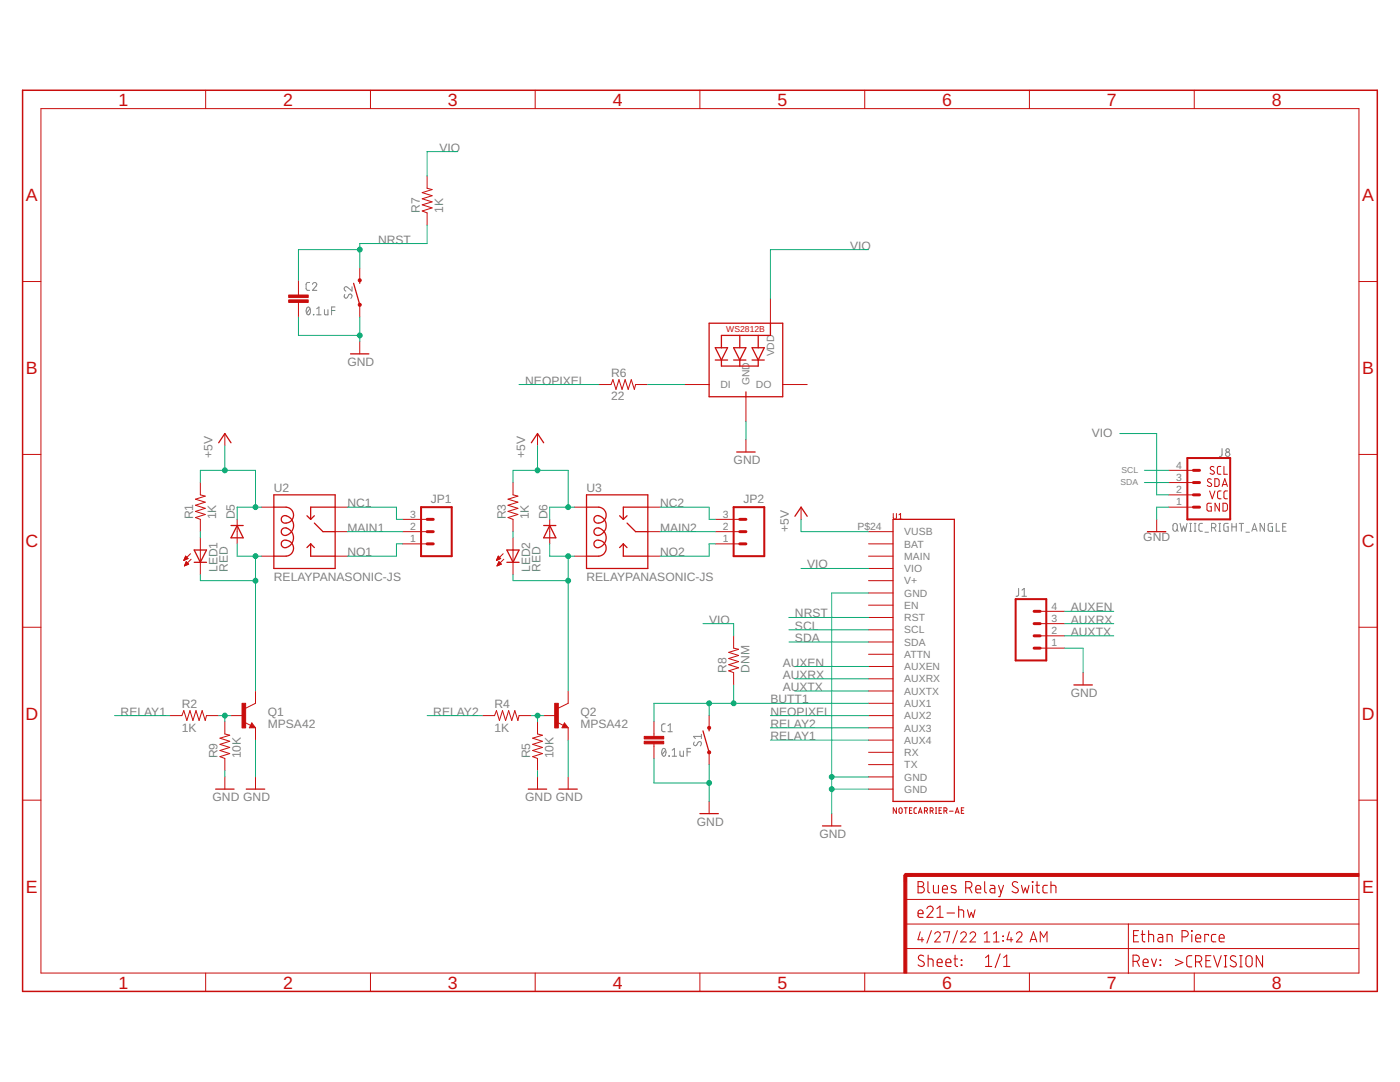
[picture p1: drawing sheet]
<svg xmlns="http://www.w3.org/2000/svg" width="279mm" height="216mm" viewBox="0 0 279 216" stroke-linecap="round" stroke-linejoin="round" font-family="sans-serif">
<g fill="none" stroke="#808080" stroke-width=".2">
<path d="M61.8 56.4h-.5l-.2 .3v1l.2 .2h.5M62.4 56.7a.43 .43 0 0 1 .6-.3 .43 .43 0 0 1 .1 .7l-.7 .8h.8M68.8 58.8a.39 .39 0 0 0-.1 .6 .39 .39 0 0 0 .6-.1l.3-.5a.39 .39 0 0 1 .6 0 .39 .39 0 0 1-.1 .6l-.1 .1M70.3 57.2v.9l-.9-.8a.43 .43 0 0 0-.7 .2 .43 .43 0 0 0 .3 .6M61.3 61.4l.2-.1a.91 .91 0 0 1 0 1.5 .97 .97 0 0 1-.2-1.4zM61.9 61.6l-.7 .9M62.5 62.7l.1 .1zM63.2 62.8h.9M63.2 61.6l.4-.3v1.5M64.7 61.8l.1 .9 .2 .1h.4v-1M66.2 62h.7M66.9 61.3h-.7v1.5"/>
<path d="M243.9 89.5v1.4l-.5 .2M203.3 117.4v1.4l-.5 .2M204 119h.9M204 117.8l.4-.4v1.6M234.2 104.6l.3-.2 .3 .2 .1 1a.43 .43 0 0 1-.4 .4 .43 .43 0 0 1-.4-.4zM234.8 105.7l.3 .3M235.5 104.4l.4 1.6 .3-1 .3 1 .4-1.6M237.4 106h.4M237.4 104.4h.4M237.6 104.4v1.6M238.3 106h.4M238.3 104.4h.4"/>
<path d="M238.5 104.4v1.6M240 104.4l-.5 .1-.2 .3 .1 1.1 .6 .1M240.5 106.2h.7M241.8 105.3h.4a.43 .43 0 0 0 .5-.4 .43 .43 0 0 0-.5-.5h-.4v1.6M242.3 105.3l.4 .7M243.2 106h.4M243.2 104.4h.4M243.4 104.4v1.6M245.1 104.4h-.5l-.3 .3-.1 1 .3 .3h.6v-.9h-.2M245.9 105.1h.8M245.9 104.4v1.6M246.7 104.4v1.6"/>
<path d="M247.3 104.4h.9M247.7 104.4v1.6M248.6 106.2h.7M249.8 106l.6-1.6 .5 1.6M250 105.6h.7M252.3 104.4v1.6l-.8-1.6v1.6M254 104.4l-.8 .1v1.4l.8 .1v-.9h-.3M254.7 104.4v1.6h.7M256 105.1h.5M256.7 104.4h-.7v1.6h.7M132.2 149.4l.3-.1a.91 .91 0 0 1 0 1.6 .97 .97 0 0 1-.3-1.5zM132.8 144.4l-.5 .1-.2 .3v1l.2 .2h.5"/>
<path d="M132.8 149.7l-.7 .9M133.3 146h.9M133.3 144.8l.5-.4v1.6M133.5 150.8l.1 .1zM134.2 150.9h.8M134.2 149.7l.4-.4v1.6M135.7 149.9v.8l.3 .2h.4v-1M137.1 150h.7M137.8 149.3h-.7v1.6M138.6 148.1a.39 .39 0 0 0-.2 .5 .39 .39 0 0 0 .6 .1l.3-.6a.4 .4 0 0 1 .6 0 .4 .4 0 0 1 0 .6l-.1 .1M140 146.9h-1.6l.4 .5M140 146.5v.9"/>
<circle cx="245" cy="89.9" r=".35"/>
<circle cx="245" cy="90.6" r=".43"/>
</g>
<g fill="none" stroke="#c90d0c" stroke-width=".25">
<path d="M70.6 56.5l1.2 4.3M71.8 55.9v.6M70 70.6h3.6M141.5 64.5h14.7v14.7h-14.7zM142.7 69.4h2.5l-1.2 2.4zM142.7 71.8h2.5M144 71.8v1.2h7.3v-1.2M146.4 69.4h2.5l-1.3 2.4zM146.4 71.8h2.5M147.6 66.9v2.5M147.6 71.8v1.2M148.9 78.2v1"/>
<path d="M150.1 69.4h2.4l-1.2 2.4zM150.1 71.8h2.4M151.3 66.9v2.5M153.8 64.5v2.4h-9.8v2.5M43.6 88.3l1.3-1.8 1.2 1.8M54.7 98.7h12.2v14.7h-12.2zM106 88.3l1.3-1.8 1.2 1.8M117.1 98.7h12.2v14.7h-12.2zM147 90.2h3.7M38.8 109.7h2.4l-1.2 2.5zM38.8 112.2h2.4M46.1 104.9h2.4"/>
<path d="M47.3 104.9l1.2 2.4h-2.4zM54.7 101.2h2.4a1.58 1.58 0 0 1 1.4 1.9 1.58 1.58 0 0 1-2.1 1.1 .8 .8 0 0 1-.1-1.1 .8 .8 0 0 1 1.2 0 1.97 1.97 0 0 1 1.1 2.2 1.97 1.97 0 0 1-2 1.5 .8 .8 0 0 1-.3-1.2 .8 .8 0 0 1 1.2-.1 1.99 1.99 0 0 1 1 2.2 1.99 1.99 0 0 1-1.9 1.6 .81 .81 0 0 1-.4-1.2 .81 .81 0 0 1 1.2-.2 1.59 1.59 0 0 1 1.2 1.7 1.59 1.59 0 0 1-1.5 1.4h-2.4M61.3 102.9l.7 .7M62 108.5v2.5h4.9M62 108.5l.7 .8M62 108.5l-.7 .8M62.7 104.4l1.8 1.7h2.4M62.7 102.9l-.7 .7M66.9 101.2h-4.9v2.4M101.2 112.2h2.4M101.2 109.7h2.4l-1.2 2.5zM108.5 104.9h2.4"/>
<path d="M109.7 104.9l1.2 2.4h-2.4zM117.1 101.2h2.4a1.58 1.58 0 0 1 1.4 1.9 1.58 1.58 0 0 1-2.1 1.1 .8 .8 0 0 1-.1-1.1 .8 .8 0 0 1 1.2 0 1.97 1.97 0 0 1 1.1 2.2 1.97 1.97 0 0 1-2 1.5 .79 .79 0 0 1-.4-1.2 .79 .79 0 0 1 1.3-.1 1.98 1.98 0 0 1 1 2.2 1.98 1.98 0 0 1-1.9 1.6 .81 .81 0 0 1-.4-1.2 .81 .81 0 0 1 1.2-.2 1.59 1.59 0 0 1 1.2 1.7 1.59 1.59 0 0 1-1.5 1.4h-2.4M123.7 102.9l.7 .7M124.4 108.5v2.5h4.9M124.4 108.5l.7 .8M124.4 108.5l-.7 .8M125.1 104.4l1.8 1.7h2.4M125.1 102.9l-.7 .7M129.3 101.2h-4.9v2.4M158.6 103l1.3-1.8 1.2 1.8M178.2 103.6h12.3v56.3h-12.3zM229 106.1h3.7"/>
<path d="M214.3 136.7h3.7M43 157.5h3.7M49.1 157.5h3.7M50.2 144.7l.2 .3h-.4l.2-.5 .5 .6h-.7M105.4 157.5h3.7M111.5 157.5h3.7M112.6 144.7l.2 .3h-.4l.2-.5 .5 .6h-.7M140.3 145.8l1.2 4.3M141.5 145.2v.6M139.7 162.3h3.7M164.1 164.8h3.7"/>
</g>
<g fill="none" stroke="#c90d0c" stroke-width=".2">
<path d="M41 18v3.7M73.9 18v3.7M106.8 18v3.7M139.7 18v3.7M172.6 18v3.7M205.4 18v3.7M238.3 18v3.7M8.2 21.7h263v172.5h-263zM85.2 35.1v2.5l1 .2-1.9 .6 1.9 .7-1.9 .6 1.9 .6-1.9 .6 1.9 .6-1.9 .6 .9 .4v2.4M4.5 56.2h3.7M59.6 55.9v3M71.8 53.5v2.4"/>
<path d="M153.8 59.6v4.9M271.2 56.2h3.7M59.6 60.3v3M71.8 60.8v2.5M71.8 68.2v2.4M119.5 76.7h2.4l.4-.9 .6 1.9 .6-1.9 .6 1.9 .7-1.9 .6 1.9 .6-1.9 .6 1.9 .3-1h2.4M136.6 76.7h4.9M148.9 79.2v4.9M156.2 76.7h4.9M4.5 90.7h3.7M40 96.3v2.4l1 .3-2 .6 2 .6-2 .6 2 .6-2 .6 2 .7-2 .6 1 .3v2.5M44.9 86.5v2.5"/>
<path d="M102.4 96.3v2.4l1 .3-2 .6 2 .6-2 .6 2 .6-2 .6 2 .7-2 .6 1 .3v2.5M107.3 86.5v2.5M148.9 87.7v2.5M233.3 98.7h4.9M233.3 96.3h4.9M233.3 93.9h4.9M241.4 98l.5 1.5 .6-1.5M241.7 95.7l-.5-.2-.2 .4 .1 .2 .5 .3a.39 .39 0 0 1 .1 .6 .39 .39 0 0 1-.6 0l-.2-.1M242.3 93.2a.39 .39 0 0 0-.6-.1 .39 .39 0 0 0 0 .6l.5 .3a.39 .39 0 0 1 0 .6 .39 .39 0 0 1-.6-.1l-.1-.1M242.4 95.5h.6l.3 .3v.8l-.3 .4-.6 .1zM243.6 93.1h-.4l-.2 .3v1l.2 .2h.4M243.7 98h-.5l-.2 .3v1l.2 .2h.5"/>
<path d="M243.9 97.1l.5-1.6 .6 1.6M244 96.7h.8M244.3 93.1v1.5h.7M245 98h-.5l-.2 .3v1l.2 .2h.5M271.2 90.7h3.7M36.7 111.8h.1M36.7 111.7h.4M36.8 111.5h.5M36.9 111.4h.6M36.9 112.8h.2M36.9 111.3h.5M36.9 112.7h.4"/>
<path d="M36.9 111.2h.4M36.9 112.6h.7M37 111.1h.2M37 112.5h.6M37 112.4h.4M37.1 112.2h.2M37.1 112.1h.1M37.2 112.1l.5 .5-.9 .3zM37.5 111.5l-.5-.5-.3 .8M37.5 111.5l-.8 .3M38 110.5l-1.3 1.3M38.1 111.6l-1.3 1.3"/>
<path d="M40 107.3v7.3M47.3 103.6v4.9M52.2 111h2.5M52.2 101.2h2.5M66.9 106.1h2.4M66.9 111h2.4M66.9 101.2h2.4M80.3 106.1h4.9M80.3 108.5h4.9M80.3 103.6h4.9M99.1 111.8h.1M99.1 111.7h.4"/>
<path d="M99.2 111.5h.5M99.2 111.4h.7M99.3 112.8h.2M99.3 111.3h.5M99.3 112.7h.4M99.3 111.2h.4M99.3 112.6h.7M99.4 111.1h.1M99.4 112.5h.5M99.4 112.4h.4M99.4 111l.5 .5-.8 .3zM99.5 112.2h.2"/>
<path d="M99.5 112.1h.1M99.6 112.1l.5 .5-.9 .3zM100.4 110.5l-1.3 1.3M100.5 111.6l-1.3 1.3M102.4 107.3v7.3M109.7 103.6v4.9M114.6 111h2.5M114.6 101.2h2.5M129.3 106.1h2.4M129.3 111h2.4M129.3 101.2h2.4M142.7 106.1h4.9"/>
<path d="M142.7 108.5h4.9M142.7 103.6h4.9M159.9 101.2v2.4M173.3 106.1h4.9M173.3 108.5h4.9M173.3 111h4.9M173.3 113.4h4.9M173.3 115.9h4.9M173.3 118.3h4.9M178.3 102.5v.8l.2 .3 .4-.2v-.9M179.4 102.7l.3-.2v1.1M179.4 103.6h.6"/>
<path d="M230.8 103.6v2.5M233.3 101.2h4.9M241.7 100.4l-.7 .1v1.4l.7 .1v-.9h-.2M243.4 100.4v1.6l-.9-1.6v1.6M244.1 100.4l.7 .1a1.19 1.19 0 0 1 .1 1.2l-.2 .2-.6 .1zM4.5 125.2h3.7M51 137.9v2.4l-2 1M113.4 137.9v2.4l-2 1M146.4 126.9v2.4l1 .3-2 .6 2 .6-2 .6 2 .6-2 .6 2 .6-2 .7 1 .3v2.5M173.3 120.8h4.9M173.3 123.2h4.9M173.3 125.7h4.9"/>
<path d="M173.3 128.1h4.9M173.3 130.6h4.9M173.3 133h4.9M173.3 135.4h4.9M173.3 137.9h4.9M207.6 129.3h4.9M207.6 126.9h4.9M207.6 124.4h4.9M207.6 122h4.9M216.2 134.2v2.5M271.2 125.2h3.7M4.5 159.7h3.7"/>
<path d="M33.9 142.8h2.4l.4-1 .6 2 .6-2 .6 2 .6-2 .6 2 .6-2 .7 2 .2-1h2.4M44.9 144v2.5l.9 .2-1.9 .6 1.9 .6-1.9 .6 1.9 .6-1.9 .7 1.9 .6-1.9 .6 1 .3v2.5M44.9 155v2.5M46.1 142.8h2.4M48.8 144.1l1.2 .6M50.2 144.3l.8 .9h-1.2zM51 145.2v2.5M51 155v2.5M96.3 142.8h2.4l.4-1 .6 2 .6-2 .6 2 .6-2 .6 2 .6-2 .7 2 .2-1h2.4M107.3 144v2.5l.9 .2-1.9 .6 1.9 .6-1.9 .6 1.9 .6-1.9 .7 1.9 .6-1.9 .6 1 .3v2.5M107.3 155v2.5M108.5 142.8h2.4"/>
<path d="M111.2 144.1l1.2 .6M112.6 144.3l.8 .9h-1.2zM113.4 145.2v2.5M113.4 155v2.5M130.5 144v2.9M130.5 148.4v2.9M141.5 142.8v2.4M141.5 150.1v2.5M141.5 159.9v2.4M173.3 140.3h4.9M173.3 142.8h4.9M173.3 145.2h4.9"/>
<path d="M173.3 147.7h4.9M173.3 150.1h4.9M173.3 152.6h4.9M173.3 155h4.9M173.3 157.5h4.9M271.2 159.7h3.7M166 162.3v2.5M178.9 161.2v1.1l-.6-1.1v1.1M179.5 161.2h.4l.1 .3v.6l-.2 .2-.3-.1-.1-.2zM180.4 161.2h.7M180.7 179.5h90.5M180.8 161.2v1.1"/>
<path d="M181.5 161.7h.4M182 161.2h-.5v1.1h.5M182.9 161.2h-.4l-.1 .2v.8l.5 .1M183.3 162.3l.4-1.1 .3 1.1M183.4 162h.5M184.5 161.8l.5-.1v-.4l-.5-.1v1.1M184.9 161.8l.2 .5M185.6 161.8l.6-.1v-.4l-.6-.1v1.1M186 161.8l.2 .5M186.7 161.2h.2M186.7 162.3h.2M186.8 161.2v1.1"/>
<path d="M187.4 161.7h.4M187.9 161.2h-.5v1.1h.5M188.4 161.8l.5-.1v-.4l-.5-.1v1.1M188.7 161.8l.3 .5M189.5 161.9h.7M190.6 162.3l.4-1.1 .4 1.1M190.8 162h.5M191.9 161.7h.3M192.4 161.2h-.5v1.1h.5M41 194.2v3.6M73.9 194.2v3.6M106.8 194.2v3.6"/>
<path d="M139.7 194.2v3.6M172.6 194.2v3.6M180.7 189.3h90.5M180.7 184.4h90.5M183.7 185.9l-.5 1.6h1.1M184 187v1M185.9 185.7l-.9 2.5M186.5 186.4a.56 .56 0 0 1 .8-.4 .56 .56 0 0 1 .2 .8l-1 1.2h1.2M188.4 186.2v-.3h1.1l-.5 2.1M191.1 185.7l-.9 2.5M191.7 186.4a.56 .56 0 0 1 .8-.4 .56 .56 0 0 1 .2 .8l-1 1.2h1.1M193.6 186.4a.56 .56 0 0 1 .8-.5 .56 .56 0 0 1 .1 .9l-.9 1.2h1.1"/>
<path d="M196.4 188h1.1M196.4 186.4l.6-.5v2.1M198.3 188h1.1M198.3 186.4l.5-.5v2.1M200.1 186.8l.2 .1zM200.1 187.7l.2 .1zM201.4 185.9l-.4 1.6h1.1M201.8 187v1M202.8 186.4a.56 .56 0 0 1 .8-.4 .56 .56 0 0 1 .2 .8l-1 1.2h1.2M205.4 194.2v3.6M205.6 188l.6-2.1 .7 2.1M205.7 187.5h1.1"/>
<path d="M207.6 188v-2.1l.7 1.1 .7-1.1v2.1M225.2 184.4v9.9M238.3 194.2v3.6"/>
</g>
<path d="M237 91.4h8.5v12.2h-8.5zM84 101.2h6.1v9.8h-6.1zM146.4 101.2h6.1v9.8h-6.1zM202.7 119.5h6.1v12.3h-6.1z" fill="none" stroke="#c90d0c" stroke-width=".4"/>
<g fill="none" stroke="#c90d0c" stroke-width=".59">
<path d="M238.2 96.3h1.2M238.2 98.7h1.2M238.2 93.9h1.2M85.2 103.6h1.3M85.2 106.1h1.3M85.2 108.5h1.3M147.6 103.6h1.3M147.6 106.1h1.3M147.6 108.5h1.3M238.2 101.2h1.2M206.4 124.4h1.2M206.4 126.9h1.2"/>
<path d="M206.4 129.3h1.2M206.4 122h1.2M181.9 174.6h-1.2v1.2"/>
</g>
<g fill="#c90d0c" stroke="#c90d0c" stroke-width=".2">
<path d="M48.3 140.3h.7v4.9h-.7z"/>
<path d="M110.7 140.3h.7v4.9h-.7z"/>
<path d="M128.6 147.9h3.9v.5h-3.9z"/>
<path d="M128.6 146.9h3.9v.5h-3.9z"/>
<path d="M57.6 59.8h3.9v.5h-3.9z"/>
<path d="M57.6 58.9h3.9v.5h-3.9z"/>
<path d="M180.4 174.6h.6v19.6h-.6z"/>
<path d="M180.7 174.3h90.5v.6h-90.5z"/>
</g>
<g fill="#c90d0c" stroke="#c90d0c" stroke-width=".2">
<path d="M71.6 60.6l.2-.1 .2 .1 .1 .2-.1 .2h-.4z" fill-rule="evenodd"/>
<path d="M71.6 55.7l.2-.1 .2 .1 .1 .2-.1 .3h-.4z" fill-rule="evenodd"/>
<circle cx="141.5" cy="150.1" r=".32"/>
<circle cx="141.5" cy="145.2" r=".32"/>
</g>
<g fill="none" stroke="#c90d0c" stroke-width=".21">
<path d="M183.2 175.9h.6a.5 .5 0 0 1 .5 .5 .5 .5 0 0 1-.5 .5 .62 .62 0 0 1 .7 .6 .62 .62 0 0 1-.7 .7h-.6zM183.2 176.9h.6M185.2 175.9v2l.4 .3M186.3 176.7v1.2l.3 .3h.7v-1.5M188.1 177.4h1a.52 .52 0 0 0-.4-.7 .52 .52 0 0 0-.6 .5l.1 .9 .9 .1M190.7 176.8l-.7-.1-.2 .4 .2 .2 .8 .3v.4a.79 .79 0 0 1-1 0M192.7 177.2a1.14 1.14 0 0 0 1.2-.3l.1-.6-.3-.3-1-.1v2.3M193.5 177.2l.5 1M194.7 177.4h1a.52 .52 0 0 0-.3-.7 .52 .52 0 0 0-.7 .5l.1 .9 .9 .1M196.5 175.9v1.9l.1 .3 .3 .1M197.7 176.7h.6l.2 .3v1.2h-.5a.43 .43 0 0 1-.5-.5 .43 .43 0 0 1 .5-.4h.5M199.3 176.7l.5 1.5"/>
<path d="M200.3 176.7l-.8 2.2h-.2M203.1 176.1a.56 .56 0 0 0-.8-.1 .56 .56 0 0 0 0 .8l.7 .4a.55 .55 0 0 1 0 .9 .55 .55 0 0 1-.8-.1l-.2-.2M203.9 176.7l.3 1.5 .4-1 .4 1 .4-1.5M206 175.9l.1 .1zM206.1 176.7v1.5M206.7 176.7h.8M207 175.9v2l.5 .3M209 176.7h-.6l-.3 .3 .1 1.1 .8 .1M209.7 176.7h.7l.3 .2v1.3M209.7 175.9v2.3M183.2 182.3h1a.52 .52 0 0 0-.3-.7 .52 .52 0 0 0-.7 .5l.1 .8 .9 .1M184.3 190.8a.56 .56 0 0 0-.8-.1 .56 .56 0 0 0 0 .8l.7 .4a.57 .57 0 0 1 .1 .9 .57 .57 0 0 1-.9-.1l-.2-.2"/>
<path d="M185 181.3a.62 .62 0 0 1 .8-.5 .62 .62 0 0 1 .2 1l-1 1.2h1.2M185.2 191.3l.9 .2 .1 1.3M185.2 190.6v2.2M187 183h1.2M187 181.3l.6-.5v2.2M187 192.1h1a.52 .52 0 0 0-.3-.7 .52 .52 0 0 0-.7 .4l.1 .9 .9 .1M188.8 192.1h1a.53 .53 0 0 0-.4-.7 .53 .53 0 0 0-.6 .4l.1 .9 .9 .1M189 182.2h1.5M190.4 191.3h.7M190.6 190.6v1.9l.2 .3h.3M191.3 181.5h.7l.3 .3v1.2M191.3 180.8v2.2"/>
<path d="M191.8 191.5l.2 .1zM191.8 192.5l.2 .2zM193.1 181.5l.4 1.5 .3-.9 .4 .9 .4-1.5M196.7 192.8h1.2M196.7 191.1l.6-.5v2.2M199.6 190.3l-1 2.8M200.3 192.8h1.2M200.3 191.1l.6-.5v2.2M226.1 191.8h.7a.62 .62 0 0 0 .6-.6 .62 .62 0 0 0-.6-.6h-.7v2.2M226.2 186.7h.8M226.9 191.8l.5 1M227.2 185.7h-1v2.2h1"/>
<path d="M227.8 186.5h.7M228 185.7v1.9l.2 .3h.3M228.1 192.1h1a.52 .52 0 0 0-.3-.7 .52 .52 0 0 0-.7 .4l.1 .9 .9 .1M229.2 186.5h.8l.2 .2v1.2M229.2 185.7v2.2M229.8 191.3l.5 1.5 .5-1.5M231.2 186.5h.6l.3 .3v1.1h-.6a.43 .43 0 0 1-.5-.4 .43 .43 0 0 1 .5-.4h.6M231.5 192.5l.1 .2zM231.5 191.5l.1 .1zM232.9 187.9v-1.4h.8l.2 .2v1.2M234.6 191.4l1.5 .7-1.5 .6M235.9 186.9h.6a.62 .62 0 0 0 .7-.6 .62 .62 0 0 0-.7-.6h-.6v2.2"/>
<path d="M237.8 185.7l.1 .1zM237.8 190.7h-.6l-.4 .5 .1 1.4 .3 .3h.6M237.8 186.5v1.4M238.6 191.9a1.14 1.14 0 0 0 1.1-.2l.1-.6-.2-.3-1-.1v2.2M238.6 187.2h1a.53 .53 0 0 0-.3-.7 .53 .53 0 0 0-.7 .4l.1 .9 .9 .1M239.4 191.9l.4 1M240.7 191.7h.7M241.2 186.7v-.2h-.8v1.4M241.7 190.7h-1v2.2h1M242.2 190.7l.8 2.2 .7-2.2M242.7 186.5h-.7l-.2 .3 .1 1 .8 .1M243.3 187.2h1a.52 .52 0 0 0-.3-.7 .52 .52 0 0 0-.7 .4l.1 .9 .9 .1"/>
<path d="M244.3 192.9h.5M244.3 190.7h.5M244.6 190.7v2.2M246.6 190.9a.56 .56 0 0 0-.8-.1 .56 .56 0 0 0 0 .8l.7 .4a.56 .56 0 0 1 .1 .9 .56 .56 0 0 1-.9-.1l-.2-.2M247.4 192.9h.5M247.4 190.7h.5M247.6 190.7v2.2M248.9 190.8l.6-.1 .3 .2 .1 1.4a.62 .62 0 0 1-.6 .6 .62 .62 0 0 1-.7-.6l.1-1.2zM252 190.7v2.2l-1.3-2.2v2.2"/>
</g>
<path d="M4.5 18h270.4v179.8h-270.4z" fill="none" stroke="#c90d0c" stroke-width=".3"/>
<g fill="none" stroke="#0dab76" stroke-width=".2">
<path d="M91.4 30.2h-6.2v4.9M71.8 49.8h-12.2v6.1M85.2 44.9v3.7h-13.4v4.9M173.3 49.8h-19.5v9.8M59.6 63.3v3.6h12.2M71.8 63.3v4.9M103.6 76.7h15.9M129.3 76.7h7.3M40 96.3v-2.4h11v7.3M44.9 89v4.9M102.4 96.3v-2.4h11v7.3M107.3 89v4.9"/>
<path d="M148.9 84.1v3.6M223.5 86.5h7.3v12.2h2.5M228.4 93.9h4.9M228.4 96.3h4.9M40 106.1v1.2M40 114.6v1.3h11M47.3 108.5v2.5h4.9M51 111v26.9M52.2 101.2h-4.9v2.4M69.3 101.2h9.8v2.4h1.2M69.3 106.1h11M80.3 108.5h-1.2v2.5h-9.8"/>
<path d="M102.4 106.1v1.2M102.4 114.6v1.3h11M109.7 108.5v2.5h4.9M113.4 111v26.9M114.6 101.2h-4.9v2.4M131.7 101.2h9.8v2.4h1.2M131.7 106.1h11M142.7 108.5h-1.2v2.5h-9.8M159.9 103.6v2.5h13.4M159.9 113.4h13.4M173.3 118.3h-7.3v44M233.3 101.2h-2.5v2.4"/>
<path d="M140.3 124.4h6.1v2.5M146.4 136.7v3.6M157.4 123.2h15.9M157.4 125.7h15.9M157.4 128.1h15.9M158.6 135.4h14.7M158.6 137.9h14.7M158.6 133h14.7M212.5 129.3h3.7v4.9M212.5 124.4h9.8M212.5 126.9h9.8M212.5 122h9.8"/>
<path d="M22.9 142.8h11M43.6 142.8h2.5M44.9 142.8v1.2M44.9 153.8v1.2M51 147.7v7.3M85.2 142.8h11.1M106 142.8h2.5M107.3 142.8v1.2M107.3 153.8v1.2M113.4 147.7v7.3M130.5 151.3v4.9h11M141.5 140.3v2.5"/>
<path d="M141.5 152.6v7.3M153.8 142.8h19.5M153.8 145.2h19.5M153.8 147.7h19.5M166 155h7.3M166 157.5h7.3M173.3 140.3h-42.8v3.7"/>
</g>
<g fill="#0dab76" stroke="#0dab76" stroke-width=".2">
<circle cx="166" cy="157.5" r=".49"/>
<circle cx="166" cy="155" r=".49"/>
<circle cx="71.8" cy="66.9" r=".49"/>
<circle cx="141.5" cy="156.2" r=".49"/>
<circle cx="51" cy="101.2" r=".49"/>
<circle cx="44.9" cy="93.9" r=".49"/>
<circle cx="113.4" cy="101.2" r=".49"/>
<circle cx="107.3" cy="93.9" r=".49"/>
<circle cx="44.9" cy="142.8" r=".49"/>
<circle cx="51" cy="111" r=".49"/>
<circle cx="51" cy="115.9" r=".49"/>
<circle cx="107.3" cy="142.8" r=".49"/>
<circle cx="113.4" cy="111" r=".49"/>
<circle cx="113.4" cy="115.9" r=".49"/>
<circle cx="141.5" cy="140.3" r=".49"/>
<circle cx="146.4" cy="140.3" r=".49"/>
<circle cx="71.8" cy="49.8" r=".49"/>
</g>
<g font-size="3.5" fill="#c90d0c">
<text x="23.6" y="21.1">1</text>
<text x="56.5" y="21.1">2</text>
<text x="89.4" y="21.1">3</text>
<text x="122.3" y="21.1">4</text>
<text x="155.2" y="21.1">5</text>
<text x="188" y="21.1">6</text>
<text x="220.9" y="21.1">7</text>
<text x="253.8" y="21.1">8</text>
<text x="5.2" y="40.2">A</text>
<text x="271.9" y="40.2">A</text>
<text x="5.2" y="74.7">B</text>
<text x="271.9" y="74.7">B</text>
<text x="5.1" y="109.2">C</text>
<text x="271.8" y="109.2">C</text>
<text x="5.1" y="143.7">D</text>
<text x="271.8" y="143.7">D</text>
<text x="5.2" y="178.2">E</text>
<text x="271.9" y="178.2">E</text>
<text x="23.6" y="197.2">1</text>
<text x="56.5" y="197.2">2</text>
<text x="89.4" y="197.2">3</text>
<text x="122.3" y="197.2">4</text>
<text x="155.2" y="197.2">5</text>
<text x="188" y="197.2">6</text>
<text x="220.9" y="197.2">7</text>
<text x="253.8" y="197.2">8</text>
</g>
<g font-size="2.4" fill="#808080">
<text x="87.7" y="30.2">VIO</text>
<text x="83.8" y="42.5" transform="rotate(-90 83.8 42.5)">R7</text>
<text x="88.4" y="42.5" transform="rotate(-90 88.4 42.5)">1K</text>
<text x="75.5" y="48.6">NRST</text>
<text x="169.7" y="49.8">VIO</text>
<text x="69.3" y="73.1">GND</text>
<text x="104.8" y="76.7">NEOPIXEL</text>
<text x="121.9" y="75.3">R6</text>
<text x="121.9" y="79.9">22</text>
<text x="217.9" y="87.2">VIO</text>
<text x="42.4" y="91.4" transform="rotate(-90 42.4 91.4)">+5V</text>
<text x="104.8" y="91.4" transform="rotate(-90 104.8 91.4)">+5V</text>
<text x="146.4" y="92.6">GND</text>
<text x="54.7" y="98.3">U2</text>
<text x="69.3" y="101.2">NC1</text>
<text x="86" y="100.5">JP1</text>
<text x="117.1" y="98.3">U3</text>
<text x="131.7" y="101.2">NC2</text>
<text x="148.4" y="100.5">JP2</text>
<text x="38.5" y="103.6" transform="rotate(-90 38.5 103.6)">R1</text>
<text x="43.2" y="103.6" transform="rotate(-90 43.2 103.6)">1K</text>
<text x="46.9" y="103.6" transform="rotate(-90 46.9 103.6)">D5</text>
<text x="69.3" y="106.1">MAIN1</text>
<text x="100.9" y="103.6" transform="rotate(-90 100.9 103.6)">R3</text>
<text x="105.6" y="103.6" transform="rotate(-90 105.6 103.6)">1K</text>
<text x="109.2" y="103.6" transform="rotate(-90 109.2 103.6)">D6</text>
<text x="131.7" y="106.1">MAIN2</text>
<text x="157.4" y="106.1" transform="rotate(-90 157.4 106.1)">+5V</text>
<text x="69.3" y="111">NO1</text>
<text x="131.7" y="111">NO2</text>
<text x="161.1" y="113.4">VIO</text>
<text x="228.2" y="108">GND</text>
<text x="43.4" y="114.2" transform="rotate(-90 43.4 114.2)">LED1</text>
<text x="45.5" y="114.2" transform="rotate(-90 45.5 114.2)">RED</text>
<text x="54.7" y="115.9">RELAYPANASONIC-JS</text>
<text x="105.8" y="114.2" transform="rotate(-90 105.8 114.2)">LED2</text>
<text x="107.9" y="114.2" transform="rotate(-90 107.9 114.2)">RED</text>
<text x="117.1" y="115.9">RELAYPANASONIC-JS</text>
<text x="141.5" y="124.4">VIO</text>
<text x="158.7" y="123.2">NRST</text>
<text x="158.7" y="125.7">SCL</text>
<text x="213.7" y="124.4">AUXRX</text>
<text x="213.7" y="122">AUXEN</text>
<text x="158.7" y="128.1">SDA</text>
<text x="213.7" y="126.9">AUXTX</text>
<text x="145" y="134.2" transform="rotate(-90 145 134.2)">R8</text>
<text x="149.6" y="134.2" transform="rotate(-90 149.6 134.2)">DNM</text>
<text x="156.2" y="135.4">AUXRX</text>
<text x="156.2" y="137.9">AUXTX</text>
<text x="156.2" y="133">AUXEN</text>
<text x="24.1" y="142.8">RELAY1</text>
<text x="36.3" y="141.3">R2</text>
<text x="53.4" y="142.8">Q1</text>
<text x="86.5" y="142.8">RELAY2</text>
<text x="98.7" y="141.3">R4</text>
<text x="115.8" y="142.8">Q2</text>
<text x="153.8" y="142.8">NEOPIXEL</text>
<text x="153.8" y="140.3">BUTT1</text>
<text x="213.7" y="139.1">GND</text>
<text x="36.3" y="146">1K</text>
<text x="53.4" y="145.2">MPSA42</text>
<text x="98.7" y="146">1K</text>
<text x="115.8" y="145.2">MPSA42</text>
<text x="153.8" y="145.2">RELAY2</text>
<text x="153.8" y="147.7">RELAY1</text>
<text x="43.4" y="151.3" transform="rotate(-90 43.4 151.3)">R9</text>
<text x="48.1" y="151.3" transform="rotate(-90 48.1 151.3)">10K</text>
<text x="105.8" y="151.3" transform="rotate(-90 105.8 151.3)">R5</text>
<text x="110.4" y="151.3" transform="rotate(-90 110.4 151.3)">10K</text>
<text x="42.4" y="159.9">GND GND</text>
<text x="104.8" y="159.9">GND GND</text>
<text x="139.1" y="164.8">GND</text>
<text x="163.5" y="167.2">GND</text>
</g>
<g font-size="2.1" fill="#808080">
<text x="154.5" y="71.1" transform="rotate(-90 154.5 71.1)">VDD</text>
<text x="143.8" y="77.5">DI</text>
<text x="149.6" y="76.9" transform="rotate(-90 149.6 76.9)">GND</text>
<text x="150.8" y="77.5">DO</text>
<text x="234.8" y="96">3</text>
<text x="234.8" y="93.5">4</text>
<text x="234.8" y="100.8">1</text>
<text x="234.8" y="98.4">2</text>
<text x="81.8" y="105.7">2</text>
<text x="81.8" y="103.3">3</text>
<text x="144.2" y="105.7">2</text>
<text x="144.2" y="103.3">3</text>
<text x="171.1" y="105.7">P$24</text>
<text x="180.5" y="106.8">VUSB</text>
<text x="81.8" y="108.2">1</text>
<text x="144.2" y="108.2">1</text>
<text x="180.5" y="109.3">BAT</text>
<text x="180.5" y="111.7">MAIN</text>
<text x="180.5" y="114.2">VIO</text>
<text x="180.5" y="116.6">V+</text>
<text x="180.5" y="119.1">GND</text>
<text x="180.5" y="121.5">EN</text>
<text x="180.5" y="123.9">RST</text>
<text x="209.8" y="124.1">3</text>
<text x="209.8" y="121.6">4</text>
<text x="180.5" y="126.4">SCL</text>
<text x="180.5" y="128.8">SDA</text>
<text x="180.5" y="131.3">ATTN</text>
<text x="209.8" y="129">1</text>
<text x="209.8" y="126.5">2</text>
<text x="180.5" y="133.7">AUXEN</text>
<text x="180.5" y="136.2">AUXRX</text>
<text x="180.5" y="138.6">AUXTX</text>
<text x="180.5" y="141.1">AUX1</text>
<text x="180.5" y="143.5">AUX2</text>
<text x="180.5" y="146">AUX3</text>
<text x="180.5" y="148.4">AUX4</text>
<text x="180.5" y="150.9">RX</text>
<text x="180.5" y="153.3">TX</text>
<text x="180.5" y="155.8">GND</text>
<text x="180.5" y="158.2">GND</text>
</g>
<text font-size="1.7" fill="#c90d0c" x="144.9" y="66.2">WS2812B</text>
<g font-size="1.7" fill="#808080">
<text x="223.8" y="94.3">SCL</text>
<text x="223.6" y="96.8">SDA</text>
</g>
</svg>
